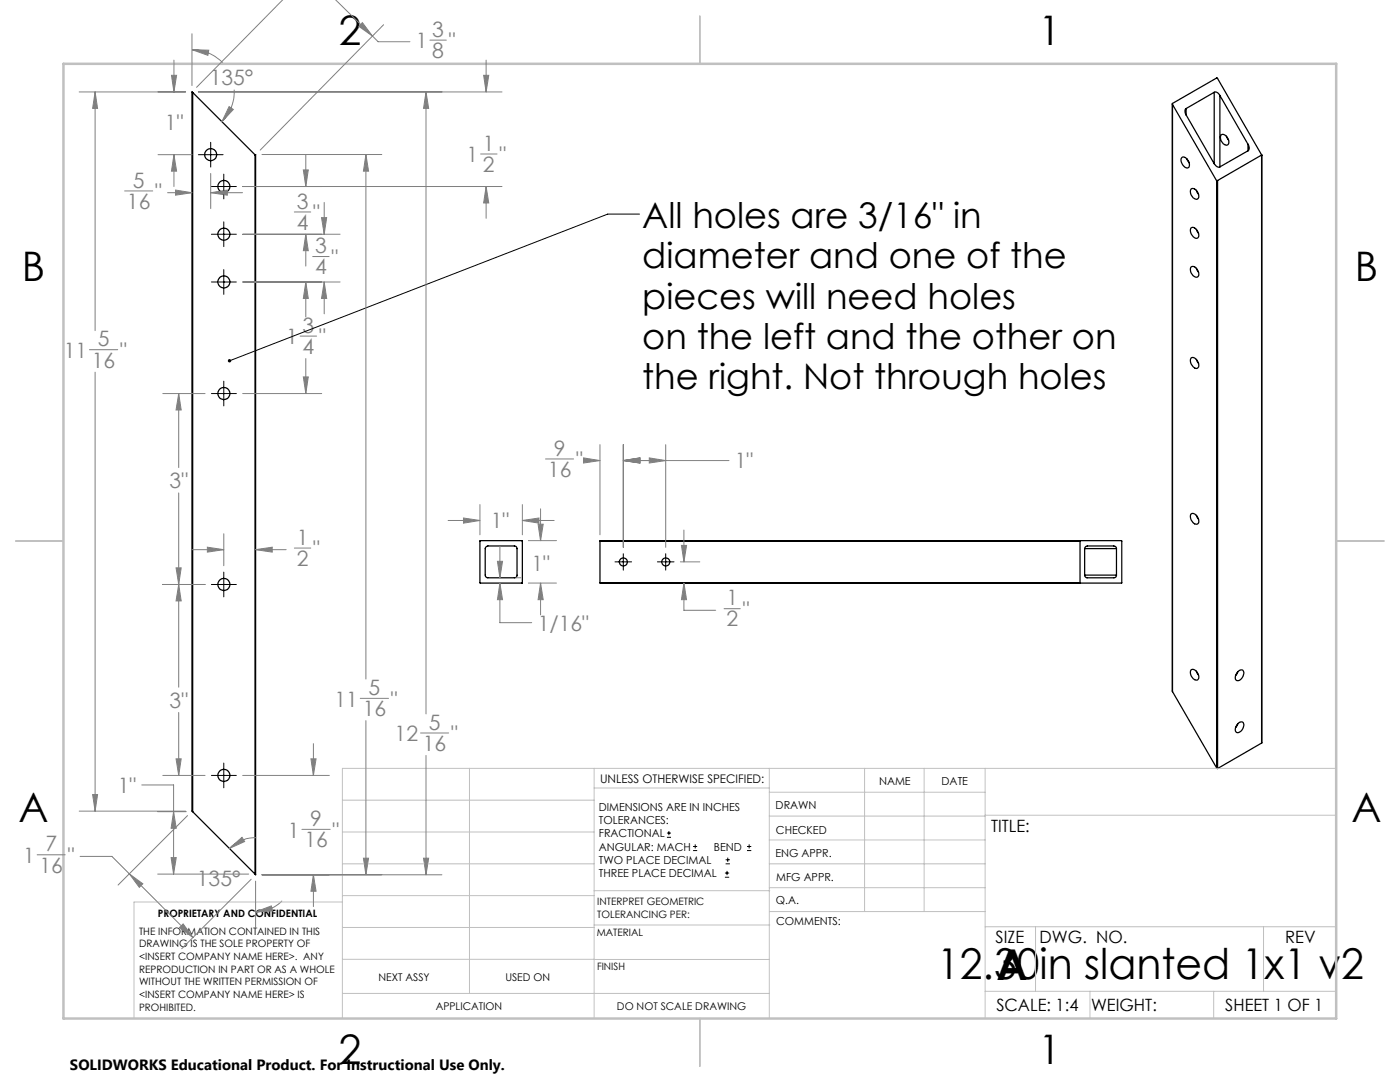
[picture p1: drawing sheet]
<svg xmlns="http://www.w3.org/2000/svg" width="279mm" height="216mm" viewBox="0 0 279 216" stroke-linecap="round" stroke-linejoin="round" font-family="sans-serif">
<g fill="none" stroke="#000" stroke-width=".25">
<path d="M38.5 18.5l-.2-.2v143.6l.2 .1M38.5 18.5v143.5M38.5 18.5l12.4 12.4M242.3 18.4a.95 .95 0 0 1 1.2 .7M242.3 18.4l-5.6 3.3M242.3 18.4v14.3M243.5 19.1l5.6 9.7M243.5 19.1v14.2M50.9 30.9l.1-.1v143.8l-.1-.2M50.9 30.9v143.5M234 20.7v117.3M234 20.8v-.2l8.9-5 8.9 15.3"/>
<path d="M234 20.8l8.8 15.3M234 20.8v117.2M235.9 31.4a1.06 1.06 0 0 1 1.3 .8l.1 .4a.61 .61 0 0 1-.2 .9 .61 .61 0 0 1-.8-.3l-.4-.6a1.03 1.03 0 0 1 0-1.2zM236.7 21.7a1.02 1.02 0 0 0 0 1.2M236.7 22.9l5.6 9.8M236.7 21.7v1.2M236.9 31.7l.4 .8M237.7 37.7a1.33 1.33 0 0 1 1.5 1.7 .72 .72 0 0 1-.7 .3 .72 .72 0 0 1-.6-.5l-.3-.7zM238.8 38l.4 .7M242.3 32.7a.95 .95 0 0 0 1.2 .6M242.8 36.1v117.1M243 36l-.2 .1"/>
<path d="M243 36v117.4M243.7 26.9a1.33 1.33 0 0 1 1.5 1.7 .72 .72 0 0 1-.7 .4 .72 .72 0 0 1-.6-.6l-.3-.7zM244.8 27.2l.4 .7M249.1 28.8a.98 .98 0 0 1 0 1.3M249.1 30.1l-5.6 3.2M249.1 28.8v1.3M251.8 30.9v117.4M251.8 30.9l-8.8 5.1M251.8 30.9h.1M237.7 53.3a1.33 1.33 0 0 1 1.5 1.7 .72 .72 0 0 1-.7 .3 .72 .72 0 0 1-.6-.5l-.3-.7zM237.7 45.5a1.04 1.04 0 0 1 1.4 .8 .72 .72 0 0 1 .2 .8 .72 .72 0 0 1-.6 .5 1.59 1.59 0 0 1-1-2.1zM238.8 45.8l.4 .7"/>
<path d="M238.8 53.5l.4 .8M237.7 71.4a1.31 1.31 0 0 1 1.6 1.5 .54 .54 0 0 1-.3 .5 .54 .54 0 0 1-.6 0l-.7-.8-.1-.7zM238.8 71.7l.4 .8M95.8 107.9h8.4v8.4h-8.4zM97.1 109l.3-.1 5.5 .1 .3 .4v5.4a.49 .49 0 0 1-.5 .5h-5.3a.54 .54 0 0 1-.6-.5v-5.3zM119.7 108l.1-.1h104.1v8.4h-104.2M119.7 108v8.3M119.7 108h95.8M119.7 116.3h95.8M215.5 107.9v.1M215.5 116.3h.1M215.5 108v8.3"/>
<path d="M216.5 109.5l.2-.5 .3-.1h5.3a.54 .54 0 0 1 .5 .6M216.5 114.8l.3 .5h5.5a.49 .49 0 0 0 .5-.5M216.5 109.5v5.3M216.5 109.5h6.3M216.5 114.8h6.3M222.8 109.5v5.3M237.7 102.6a1.34 1.34 0 0 1 1.5 1.7 .74 .74 0 0 1-.7 .3 .74 .74 0 0 1-.6-.6l-.3-.6zM238.8 102.8l.4 .8M234 138l8.8 15.2M237.7 133.7a1.33 1.33 0 0 1 1.5 1.7 .72 .72 0 0 1-.7 .3 .72 .72 0 0 1-.6-.6l-.3-.6zM238.8 133.9l.4 .8M247.1 134.1l-.5 .7"/>
<path d="M247.1 133.9a.62 .62 0 0 1 .9-.2 .62 .62 0 0 1 .2 .9 1.21 1.21 0 0 1-1.5 1.1 1.4 1.4 0 0 1 .4-1.8zM242.8 153.2l.2 .2M247.1 144.4l-.5 .8M247.1 144.3a.62 .62 0 0 1 .9-.2 .62 .62 0 0 1 .2 .9 1.21 1.21 0 0 1-1.5 1.1 1.4 1.4 0 0 1 .4-1.8zM251.8 148.3l-8.8 5.1M38.5 162l12.4 12.4"/>
<circle cx="42" cy="30.9" r="1.2"/>
<circle cx="44.7" cy="37.2" r="1.2"/>
<circle cx="44.7" cy="56.3" r="1.2"/>
<circle cx="44.7" cy="46.7" r="1.2"/>
<circle cx="44.7" cy="78.5" r="1.2"/>
<circle cx="44.7" cy="116.6" r="1.2"/>
<circle cx="124.4" cy="112.1" r=".8"/>
<circle cx="132.9" cy="112.1" r=".8"/>
<circle cx="44.7" cy="154.7" r="1.2"/>
</g>
<g fill="none" stroke="#000" stroke-width=".2">
<path d="M39.6 30.9h4.9M42.1 28.4v4.9M42.2 37.2h5M44.7 34.7v5M42.2 56.3h5M42.2 46.7h5M44.7 44.3v4.9M44.7 53.8v4.9M127.6 42.7h-6.3l-75.5 29.3M42.2 78.5h5M44.7 76.1v4.9M42.2 116.6h5"/>
<path d="M44.7 114.2v4.9M122.7 112.1h3.3M124.4 110.5v3.3M131.2 112.1h3.3M132.9 110.5v3.3M42.2 154.7h5M44.7 152.3v4.9M133.1 167.1h.8M133.1 166.2h.8M133.5 165.8v.9M138.3 169.7h.8M138.3 168.9h.8"/>
<path d="M138.7 168.5v.8M144.7 175h.8M144.7 174.2h.8M144.8 172.4h.9M144.8 171.6h.9M145.1 173.8v.8M145.2 171.1v.9M149.1 169.7h.8M149.1 168.9h.8M149.5 168.5v.8"/>
</g>
<g fill="none" stroke="#808080" stroke-width=".2">
<path d="M56.4 -.1l-17.2 17.5M67 0l7.3 7.2M15.8 18.3h21.2M19 18.3v47.7M19 18.3l.5 3.3h-1zM34.2 15h1l-.5 3.3zM34.7 12v6.3M38.3 9.9l3.4 .1-.2 1zM38.3 9.9a8.3 8.3 0 0 1 6.4 2.9M38.3 6.7v10.4M39.6 18.3h60.6M46.7 17.9a8.6 8.6 0 0 1-2.4 6.4"/>
<path d="M72.3 4.5l2 2.7-2.7-1.9zM74.3 7.2l1.2 1.1h6.3M76.6 4.9l-24.7 25.1M85 18.3v124.2M85 18.3l.5 3.3h-1zM85.8 8h3.3M96.5 15h1l-.5 3.3zM97 12v6.3M24.9 38.1h5.6M31.5 30.9h6.8M33.4 38.5h4.9M34.7 30.9l.5 3.2h-1z"/>
<path d="M34.7 30.9v6.3M35 37.9l3.3 .6-3.3 .4zM42.1 34.6v7M42.1 38.5h6.3M42.1 38.5l3.3-.6v1zM45.7 21.3l.9 .5-2.3 2.5zM48.4 37.2h51.8M52.3 30.8h23.9M60.5 33.9h1l-.5 3.3zM61 30.9v6.3M73 30.8v104.7M73 30.8l.6 3.3h-1.1z"/>
<path d="M95.9 30.7h3.3M97 37.2v6.4M97 37.2l.5 3.3h-1zM48.4 46.7h19.5M48.4 56.3h19.5M58.7 42.3h3.3M61 46.7l.5 3.3h-1zM61 56.3l.5 3.2h-1zM61 46.7v6.4M61 56.3v7M62.4 51.2h3.3M64.2 43.4h1l-.5 3.3z"/>
<path d="M64.7 40.4v6.3M64.7 56.3v6.3M64.7 56.3l.5 3.2h-1zM17.9 69.8h5.6M19 74.3v87.6M32.5 78.5h8.4M35.7 78.5l.5 3.3h-1.1zM35.7 78.5v14.8M48.4 78.5h15.8M59.9 67.1h3.3M60.5 75.2h1l-.5 3.3zM61 71.5v7"/>
<path d="M35.7 98.4v38.7M108.9 91.6h5.6M116.5 91.4l3.2 .5-3.2 .5zM117.4 91.9h2.3M119.7 88.7v18M124.4 91.9l3.3-.5v1zM124.4 88.7v20.5M124.4 91.9h21.1M129.6 91.4l3.3 .5-3.3 .5zM132.9 88.7v20.5M32.5 116.6h8.4M35.1 113.3h1.1l-.5 3.3z"/>
<path d="M35.7 116.6l.5 3.3h-1.1zM38.3 109.7h6.4M41.4 109.2l3.3 .5-3.3 .5zM44.7 106.5v6.4M51 109.7h6.1M51 109.7l3.3-.5v1zM58.7 109.4h3.3M89.4 103.9h6.4M92.5 103.4l3.3 .5-3.3 .5zM95.8 100.7v6M99.3 112h1l-.5 3.3zM99.8 116.3v7.9h6.3"/>
<path d="M99.8 108.9v6.4M99.8 116.3l.5 3.4h-1zM102.9 115.3h1M104.2 100.7v6M104.2 103.9h6.4M104.2 103.9l3.4-.5v1zM105.4 107.9h5.7M105.4 116.3h5.7M107.4 104.6h1l-.5 3.3zM107.9 101.5v6.4M107.9 116.3v6.4M107.9 116.3l.5 3.4h-1z"/>
<path d="M135.8 112.1h3.9M136 108.8h1l-.5 3.3zM136.5 116.3v5.5h6.3M136.5 105.8v6.3M136.5 116.3l.5 3.4h-1zM71.9 139.3h5.6M144.5 121.5h3.2M18.5 158.5h1l-.5 3.4zM28.3 156.6h6.3v17.8M32.5 154.7h8.4M35.1 151.4h1.1l-.5 3.3zM35.7 142.2v12.5"/>
<path d="M48.4 154.7h17.3M62.1 151.4h1l-.6 3.3zM62.5 148.4v6.3M73 143.8v30.8M83.9 146.3h5.6M85 150.7v23.9M7.4 170.6h5.6M15.8 161.9h21.2M16 170.9h6.3l3.5 3.5M25.8 174.4l2.7 2-.7 .7zM25.8 174.4l12.7 12.7M31.5 162h5.7"/>
<path d="M31.5 174.4h18.1M34.1 171.1h1.1l-.6 3.3zM34.6 162l.6 3.3h-1.1zM37.4 162.7l-13.8 13.9M45.8 169.3l2.5-2.2 .5 .8zM50.1 175.4l-13.8 13.9M51 175.8v9.3M51.1 167.1a7.2 7.2 0 0 0-5.3 2.2M52.3 174.6h35.9M56.3 179.7a7.5 7.5 0 0 1-5.3 2.3M60.3 165.5h5.6M62.5 174.6v6.3"/>
<path d="M62.5 174.6l.6 3.2h-1zM72.5 171.2h1.1l-.6 3.4zM84.5 171.2h1l-.5 3.4zM36.5 184.4l2 2.7-2.7-2zM51 182l3.2-1.2 .2 1z"/>
</g>
<g fill="none" stroke="#c0c0c0" stroke-width=".2">
<path d="M68.3 159.7h50.3M93.7 153.3v44.9M118.6 153.3v49.9M118.6 157.2h34.9M153.5 153.3v49.9M153.5 158.1h43.1M172.5 153.3v28.6M184.4 153.3v28.6M196.6 153.3v49.9M266.7 153.3h-198.4v49.9M68.3 178.7h50.3M68.3 172.4h50.3"/>
<path d="M68.3 166h50.3M68.3 180h-41.6v23.2M118.6 177.7h35M153.5 167.6h43.1M153.5 162.8h43.1M153.5 172.4h43.1M153.5 177.1h43.1M196.6 162.7h70.1M68.3 198.2h85.2M68.3 191.4l85.2 .1M68.3 185.1h50.3M118.6 184.6h35"/>
<path d="M153.6 181.9h43M196.6 197.8h70.1M196.6 184.9h70.1M206.7 184.9v12.9M217.5 197.8v5.4M242.2 197.8v5.4M252.2 184.9v12.9"/>
</g>
<path d="M139.7 3.2v9.5M3.1 107.9h9.6M266.7 107.9h9.5M139.7 203.2v9.6" fill="none" stroke="#c0c0c0" stroke-width=".25"/>
<path d="M12.7 12.7h254v190.5h-254z" fill="none" stroke="#c0c0c0" stroke-width=".5"/>
<path d="M45.6 71.7a.35 .35 0 0 1 .5 .1 .35 .35 0 0 1-.1 .5 .35 .35 0 0 1-.5-.2l.3-.1-.3 .1z" fill="#000"/>
<path d="M18.5 158.5h1l-.5 3.4zM19 18.3l.5 3.3h-1zM72.5 171.2h1.1l-.6 3.4zM73 30.8l.6 3.3h-1.1zM25.8 174.4l2.7 2-.7 .7zM36.5 184.4l2 2.7-2.7-2zM45.8 169.3l2.5-2.2 .5 .8zM51 182l3.2-1.2 .2 1zM62.1 151.4h1l-.6 3.3zM62.5 174.6l.6 3.2h-1zM35.7 116.6l.5 3.3h-1.1zM35.1 151.4h1.1l-.5 3.3zM41.4 109.2l3.3 .5-3.3 .5zM51 109.7l3.3-.5v1zM34.7 30.9l.5 3.2h-1zM34.2 15h1l-.5 3.3zM42.1 38.5l3.3-.6v1zM35 37.9l3.3 .6-3.3 .4zM97 37.2l.5 3.3h-1zM96.5 15h1l-.5 3.3zM60.5 33.9h1l-.5 3.3zM61 46.7l.5 3.3h-1zM64.2 43.4h1l-.5 3.3zM64.7 56.3l.5 3.2h-1zM61 56.3l.5 3.2h-1zM60.5 75.2h1l-.5 3.3zM35.7 78.5l.5 3.3h-1.1zM35.1 113.3h1.1l-.5 3.3zM45.7 21.3l.9 .5-2.3 2.5zM38.3 9.9l3.4 .1-.2 1zM61.6 -.1h2.7zM72.3 4.5l2 2.7-2.7-1.9zM85 18.3l.5 3.3h-1zM84.5 171.2h1l-.5 3.4zM34.6 162l.6 3.3h-1.1zM34.1 171.1h1.1l-.6 3.3zM92.5 103.4l3.3 .5-3.3 .5zM104.2 103.9l3.4-.5v1zM107.4 104.6h1l-.5 3.3zM107.9 116.3l.5 3.4h-1zM99.3 112h1l-.5 3.3zM99.8 116.3l.5 3.4h-1zM136 108.8h1l-.5 3.3zM136.5 116.3l.5 3.4h-1zM124.4 91.9l3.3-.5v1zM116.5 91.4l3.2 .5-3.2 .5zM124.4 91.9l3.3-.5v1zM129.6 91.4l3.3 .5-3.3 .5z" fill="#808080"/>
<g font-size="8.5">
<text x="187" y="195.4">12.30in slanted 1x1 v2</text>
<text x="198.9" y="195.5">A</text>
</g>
<g font-size="8.1">
<text x="67.6" y="8.9">2</text>
<text x="207.3" y="8.9">1</text>
<text x="4.4" y="56.2">B</text>
<text x="270.4" y="56.2">B</text>
<text x="3.7" y="164.1">A</text>
<text x="269.7" y="164.1">A</text>
<text x="67.6" y="212.4">2</text>
<text x="207.3" y="212.4">1</text>
</g>
<g font-size="7.1">
<text x="128.2" y="45.5">All holes are 3/16&quot; in</text>
<text x="128.2" y="53.5">diameter and one of the</text>
<text x="128.2" y="61.6">pieces will need holes</text>
<text x="128.2" y="69.7">on the left and the other on</text>
<text x="128.2" y="77.7">the right. Not through holes</text>
</g>
<g font-size="4.2" fill="#808080">
<text x="83" y="9.7">1</text>
<text x="86.3" y="7.3">3</text>
<text x="86.3" y="11.5">8</text>
<text x="89.6" y="9.7">&quot;</text>
<text x="41.9" y="16.9">135°</text>
<text x="32.9" y="26">1&quot;</text>
<text x="93.1" y="32.4">1</text>
<text x="96.4" y="30.1">1</text>
<text x="96.4" y="34.3">2</text>
<text x="99.7" y="32.4">&quot;</text>
<text x="25.3" y="41.7">16</text>
<text x="26.5" y="37.5">5</text>
<text x="31" y="39.8">&quot;</text>
<text x="59.2" y="41.6">3</text>
<text x="59.2" y="45.8">4</text>
<text x="62.5" y="43.9">&quot;</text>
<text x="62.9" y="50.5">3</text>
<text x="66.2" y="52.8">&quot;</text>
<text x="62.9" y="54.7">4</text>
<text x="12.7" y="71.5">11</text>
<text x="19.5" y="69.1">5</text>
<text x="24" y="71.5">&quot;</text>
<text x="57.1" y="68.7">1</text>
<text x="60.4" y="66.4">3</text>
<text x="60.4" y="70.6">4</text>
<text x="63.7" y="68.7">&quot;</text>
<text x="18.3" y="73.3">16</text>
<text x="109.4" y="95.1">16</text>
<text x="110.5" y="90.9">9</text>
<text x="115" y="93.2">&quot;</text>
<text x="146.7" y="93.5">1&quot;</text>
<text x="33.8" y="97.4">3&quot;</text>
<text x="98" y="105.5">1&quot;</text>
<text x="59.2" y="108.7">1</text>
<text x="59.2" y="112.9">2</text>
<text x="62.5" y="111">&quot;</text>
<text x="106.1" y="113.9">1&quot;</text>
<text x="107.3" y="125.8">1/16&quot;</text>
<text x="145" y="120.8">1</text>
<text x="145" y="125">2</text>
<text x="148.2" y="123.1">&quot;</text>
<text x="33.8" y="141.2">3&quot;</text>
<text x="66.8" y="141">11</text>
<text x="72.4" y="142.9">16</text>
<text x="73.6" y="138.7">5</text>
<text x="78" y="141">&quot;</text>
<text x="78.8" y="147.9">12</text>
<text x="84.4" y="149.8">16</text>
<text x="85.6" y="145.6">5</text>
<text x="90" y="147.9">&quot;</text>
<text x="23.5" y="158.2">1&quot;</text>
<text x="57.5" y="167.1">1</text>
<text x="61.9" y="164.8">9</text>
<text x="66.4" y="167.1">&quot;</text>
<text x="4.6" y="172.2">1</text>
<text x="9.1" y="169.9">7</text>
<text x="13.5" y="172.2">&quot;</text>
<text x="60.7" y="169">16</text>
<text x="7.9" y="174.1">16</text>
<text x="39.3" y="176.7">135°</text>
</g>
<g font-size="3.4">
<text x="197.8" y="166">TITLE:</text>
<text x="198.7" y="188.1">SIZE</text>
<text x="207.5" y="188.1">DWG. NO.</text>
<text x="256.5" y="188.2">REV</text>
<text x="198.8" y="201.7">SCALE: 1:4</text>
<text x="217.7" y="201.8">WEIGHT:</text>
<text x="244.5" y="201.7">SHEET 1 OF 1</text>
</g>
<text font-size="3" x="14" y="213.5">SOLIDWORKS Educational Product. For Instructional Use Only.</text>
<text font-size="2.4" x="119.8" y="156.2">UNLESS OTHERWISE SPECIFIED:</text>
<g font-size="2.2">
<text x="119.5" y="161.8">DIMENSIONS ARE IN INCHES</text>
<text x="154.8" y="161.4">DRAWN</text>
<text x="175.4" y="156.6">NAME</text>
<text x="187.9" y="156.7">DATE</text>
<text x="119.5" y="164.4">TOLERANCES:</text>
<text x="119.5" y="167.1">FRACTIONAL</text>
<text x="154.9" y="166.3">CHECKED</text>
<text x="119.5" y="169.7">ANGULAR: MACH</text>
<text x="119.5" y="172.4">TWO PLACE DECIMAL</text>
<text x="142.5" y="169.7">BEND</text>
<text x="154.8" y="171">ENG APPR.</text>
<text x="119.5" y="175">THREE PLACE DECIMAL</text>
<text x="154.9" y="175.7">MFG APPR.</text>
<text x="154.9" y="180.4">Q.A.</text>
<text x="154.9" y="184.6">COMMENTS:</text>
</g>
<g font-size="2.1">
<text x="75.5" y="195.7">NEXT ASSY</text>
<text x="100.9" y="195.7">USED ON</text>
<text x="86.9" y="201.5">APPLICATION</text>
<text x="123.1" y="201.6">DO NOT SCALE DRAWING</text>
</g>
<g font-size="2">
<text x="31.5" y="182.9">PROPRIETARY AND CONFIDENTIAL</text>
<text x="119.2" y="180.6">INTERPRET GEOMETRIC</text>
<text x="119.2" y="183.1">TOLERANCING PER:</text>
<text x="27.8" y="186.5">THE INFORMATION CONTAINED IN THIS</text>
<text x="27.8" y="189">DRAWING IS THE SOLE PROPERTY OF</text>
<text x="27.8" y="191.6">&lt;INSERT COMPANY NAME HERE&gt;. ANY</text>
<text x="119.1" y="186.7">MATERIAL</text>
<text x="27.8" y="194.1">REPRODUCTION IN PART OR AS A WHOLE</text>
<text x="27.8" y="196.6">WITHOUT THE WRITTEN PERMISSION OF</text>
<text x="119.1" y="193.5">FINISH</text>
<text x="27.8" y="199.1">&lt;INSERT COMPANY NAME HERE&gt; IS</text>
<text x="27.8" y="201.7">PROHIBITED.</text>
</g>
</svg>
